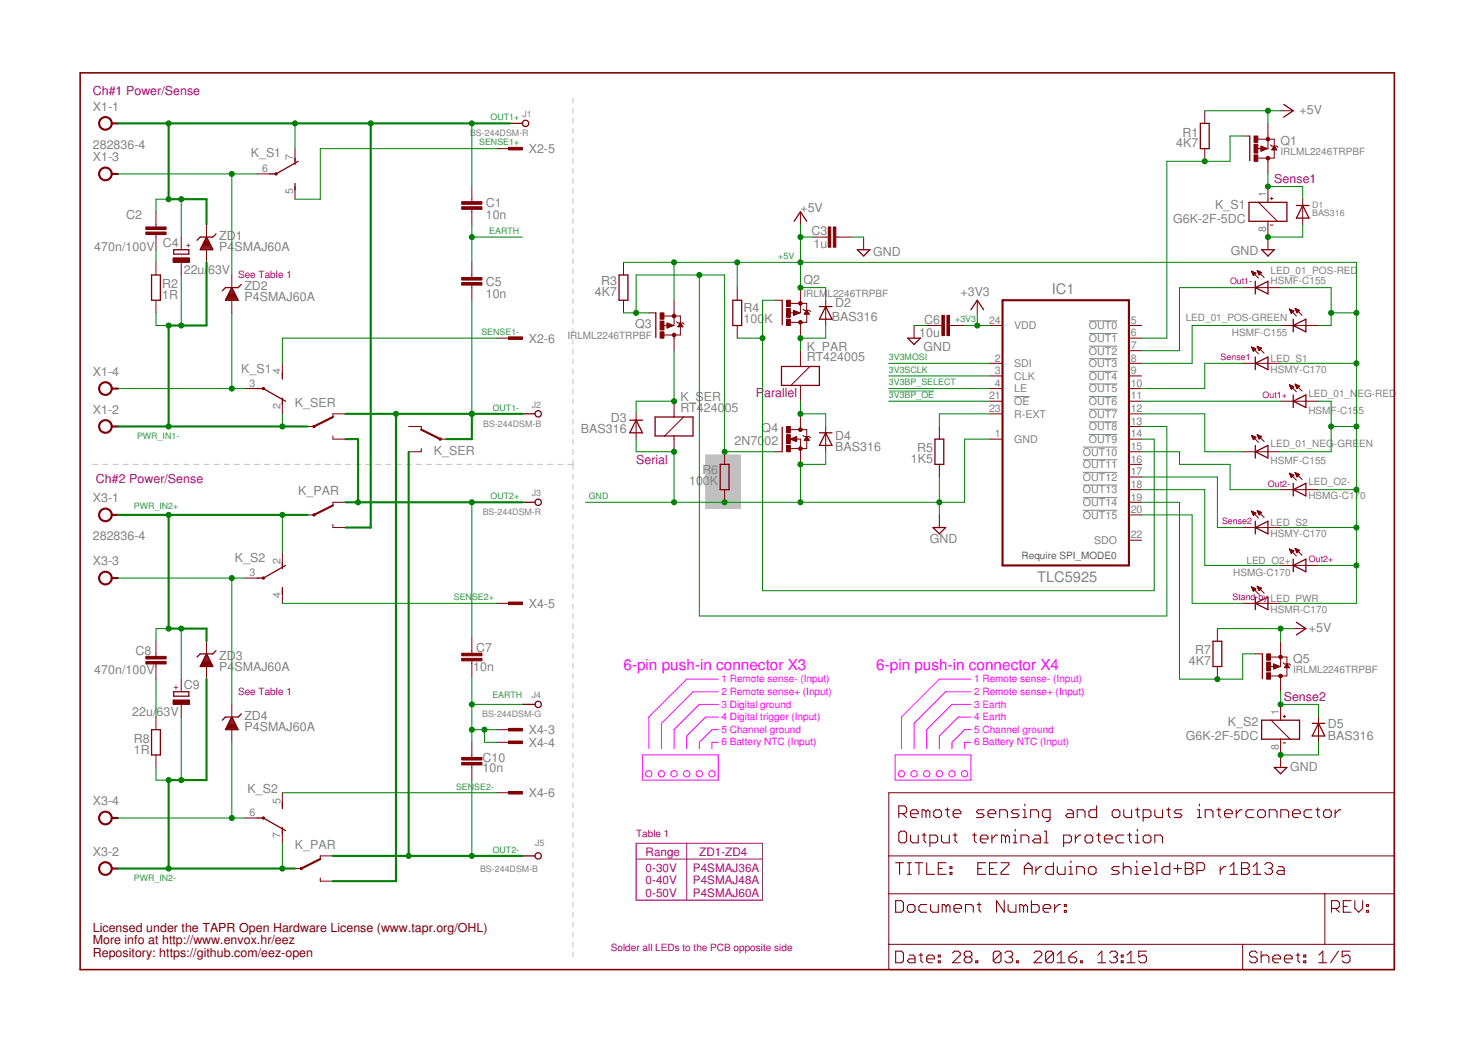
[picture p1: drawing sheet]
<svg xmlns="http://www.w3.org/2000/svg" width="297mm" height="210mm" viewBox="0 0 297 210" stroke-linecap="round" stroke-linejoin="round" font-family="sans-serif">
<path d="M141.8 91.5h7v10.8h-7z" fill="#c0c0c0" stroke="#c0c0c0" stroke-width=".2"/>
<g fill="none" stroke="#c0c0c0" stroke-width=".2">
<path d="M115.1 19.7v1M115.1 21.7v1.1M115.1 23.8v1M115.1 25.8v1M115.1 27.8v1M115.1 29.8v1M115.1 31.8v1.1M115.1 33.8v1.1M115.1 35.9v1M115.1 37.9v1M115.1 39.9v1M115.1 41.9v1"/>
<path d="M115.1 43.9v1.1M115.1 46v1M115.1 48v1M115.1 50v1M115.1 52v1M115.1 54v1M115.1 56v1.1M115.1 58.1v1M115.1 60.1v1M115.1 62.1v1M115.1 64.1v1M115.1 66.1v1"/>
<path d="M115.1 68.1v1.1M115.1 70.2v1M115.1 72.2v1M115.1 74.2v1M115.1 76.2v1M115.1 78.2v1M18.6 93.4h1.1M20.7 93.4h1M22.7 93.4h1M24.7 93.4h1.1M26.8 93.4h1M28.8 93.4h1"/>
<path d="M30.8 93.4h1.1M32.9 93.4h1M34.9 93.4h1M36.9 93.4h1.1M39 93.4h1M41 93.4h1M43 93.4h1M45.1 93.4h1M47.1 93.4h1M49.1 93.4h1M51.1 93.4h1.1M53.2 93.4h1"/>
<path d="M55.2 93.4h1M57.2 93.4h1.1M59.3 93.4h1M61.3 93.4h1M63.3 93.4h1.1M65.4 93.4h1M67.4 93.4h1M69.4 93.4h1.1M71.5 93.4h1M73.5 93.4h1M75.5 93.4h1.1M77.6 93.4h1"/>
<path d="M79.6 93.4h1M81.6 93.4h1.1M83.7 93.4h1M85.7 93.4h1M87.7 93.4h1.1M89.7 93.4h1.1M91.8 93.4h1M93.8 93.4h1M95.8 93.4h1.1M97.9 93.4h1M99.9 93.4h1M101.9 93.4h1.1"/>
<path d="M104 93.4h1M106 93.4h1M108 93.4h1.1M110 93.4h1.1M112.1 93.4h1M114.1 93.4h1M115.1 80.2v1.1M115.1 82.3v1M115.1 84.3v1M115.1 86.3v1M115.1 88.3v1M115.1 90.3v1.1"/>
<path d="M115.1 92.4v2M115.1 95.4v1M115.1 97.4v1M115.1 99.4v1M115.1 101.4v1M115.1 103.4v1M115.1 105.4v1M115.1 107.4v1M115.1 109.4v1M115.1 111.4v1M115.1 113.4v1M115.1 115.4v1"/>
<path d="M115.1 117.4v1M115.1 119.4v1M115.1 121.4v1M115.1 123.4v1M115.1 125.4v1M115.1 127.4v1M115.1 129.4v1M115.1 131.4v1M115.1 133.4v1M115.1 135.4v1M115.1 137.4v1M115.1 139.4v1"/>
<path d="M115.1 141.4v1M115.1 143.4v1M115.1 145.4v1M115.1 147.4v1M115.1 149.4v1M115.1 151.4v1M115.1 153.4v1M115.1 155.4v1M115.1 157.4v1M115.1 159.4v1M115.1 161.4v1M115.1 163.4v1"/>
<path d="M115.1 165.4v1M115.1 167.4v1M115.1 169.4v1M115.1 171.4v1M115.1 173.4v1M115.1 175.4v1M115.1 177.4v1M115.1 179.4v1M115.1 181.4v1M115.1 183.4v1M115.1 185.4v1M115.1 187.4v1"/>
<path d="M115.1 189.4v1M115.1 191.4v1"/>
</g>
<g fill="none" stroke="#808080" stroke-width=".2">
<path d="M203.8 79.7h3.1M218.8 79.7h5.8M218.8 64.5h5.8M218.8 67.1h5.8M218.8 69.6h5.8M218.8 72.1h5.8M218.8 74.7h5.8M218.8 77.2h5.8M217.7 89.9h6.9M217.7 92.4h6.9M217.7 95h6.9M217.7 97.5h6.9"/>
<path d="M218.8 82.3h5.8M218.8 84.8h5.8M218.8 87.4h5.8M217.7 100.1h6.9M217.7 102.6h6.9"/>
</g>
<g fill="none" stroke="#800000" stroke-width=".21">
<path d="M180 173.5h1.6M180.6 163.6h1.2l.4-.4v-.8l-.4-.4h-1.2v2.4M180.6 167.5l.4-.4h.8l.4 .4v1.6l-.4 .4h-.8l-.4-.4zM180.8 173.5v2.3M181.4 163.6l.8 .8M182.4 173.5h.7M182.4 175.8h.7M182.7 173.5v2.3M183 163.6h1.5v-.4l-.4-.4h-.7l-.4 .4v.8l.4 .4h.7M183 167.9v1.2l.4 .4h1.1v-1.6M183.9 173.5h1.6M184.7 173.5v2.3"/>
<path d="M185.3 167.9h.8M185.7 167.5v1.6l.4 .4M186.1 163.2l-.4-.4h-.4v1.6M186.1 163.2v1.2M186.1 163.2l.4-.4 .4 .4v1.2M186.2 173.5v2.3h1.6M186.9 169.5h1.1l.4-.4v-.8l-.4-.4h-1.1v2.3M188 162.8h.8l.4 .4v.8l-.4 .4h-.8l-.3-.4v-.8zM188.6 174.6h.8M189.2 167.9v1.2l.4 .4h1.2v-1.6M190 162.8h.8M190.1 173.5h-1.5v2.3h1.5"/>
<path d="M190.4 162.4v1.6l.4 .4M190.9 175.4h.4v.4h-.4zM190.9 174.2h.4v.4h-.4zM191.6 163.6h1.5v-.4l-.4-.4h-.8l-.3 .4v.8l.3 .4h.8M191.6 167.9h.7M191.9 167.5v1.6l.4 .4M195.5 167.9h.7M195.8 167.5v1.6l.4 .4M196.5 174.6h.8M197 168.7h1.6v-.4l-.4-.4h-.8l-.4 .4v.8l.4 .4h.8M197.8 162.8h-1.2l-.4 .4 .4 .4h.8l.4 .4-.4 .4h-1.2M198.1 173.5h-1.6v2.3h1.6"/>
<path d="M198.6 163.6h1.5v-.4l-.4-.4h-.7l-.4 .4v.8l.4 .4h.7M198.9 174.6h.7M199.3 167.9v1.6M200.4 173.5h-1.5v2.3h1.5M200.5 167.9h-.4l-.8 .8M200.9 164.4v-1.6h1.2l.4 .4v1.2M201.2 173.5h1.6v.3l-1.6 1.6v.4h1.6M202.1 168.3l-.4-.4h-.4v1.6M202.1 168.3v1.2M202.1 168.3l.4-.4 .4 .4v1.2M203.6 169.5h.8M203.6 167.9h.4v1.6"/>
<path d="M204 166.7v.4M204.8 162.8h-1.2l-.4 .4 .4 .4h.8l.4 .4-.4 .4h-1.2M205.2 169.5v-1.6h1.2l.4 .4v1.2M205.6 164.4h.8M205.6 162.8h.4v1.6M205.9 174.6h1.5M205.9 175.8v-1.6l.8-.7 .7 .7v1.6M206 161.6v.4M207.1 164.4v-1.6h1.2l.4 .4v1.2M207.9 167.9h.8l.4 .4v1.2h-1.2l-.4-.4 .4-.4h1.2M208.2 174.2v1.6M209.4 174.2h-.4l-.8 .8"/>
<path d="M209.9 167.1h.4v2.4M209.9 169.5h.8M211 164.4h-1.1l-.4-.4v-.8l.4-.4h1.1v2l-.3 .3h-.4M211.7 173.5v2.3h-1.2l-.3-.4v-.8l.3-.4h1.2M212.5 174.2v1.2l.4 .4h1.2v-1.6M213.8 169.5h1.1l.4-.4v-.8l-.4-.4h-1.1v2.3M214.5 162.8h.8l.4 .4v1.2h-1.2l-.3-.4 .3-.4h1.2M214.8 175.8h.8M214.8 174.2h.4v1.6M215.2 173.1v.4M216.1 167.9v1.6M216.4 175.8v-1.6h1.2l.4 .4v1.2"/>
<path d="M216.5 164.4v-1.6h1.2l.4 .4v1.2M217.3 167.9h-.4l-.8 .8M218.4 167.9h.8l.4 .4v.8l-.4 .4h-.8l-.3-.4v-.8zM219.1 174.2h.8l.4 .4v.8l-.4 .4h-.8l-.4-.4v-.8zM220.4 162v2.4h-1.2l-.4-.4v-.8l.4-.4h1.2M220.4 167.9h.8M220.8 167.5v1.6l.4 .4M222 168.7h1.5v-.4l-.4-.4h-.8l-.3 .4v.8l.3 .4h.8M223.5 163.2l.4-.4h.8l.4 .4v.8l-.4 .4h-.8l-.4-.4zM225 174.2h-1.2l-.4 .4 .4 .4h.8l.4 .4-.4 .4h-1.2M225.7 174.6l.4-.4h.8l.4 .4v1.2M225.7 173.5v2.3"/>
<path d="M225.8 162.8v1.2l.4 .4h1.2v-1.6M225.8 167.9h-1.1l-.4 .4v.8l.4 .4h1.1M226.6 167.9h.8M227 167.5v1.6l.4 .4M228.1 175.8h.8M228.1 174.2h.4v1.6M228.2 162.8h.8M228.2 167.9h.4v1.6M228.2 169.5h.8M228.5 173.1v.4M228.6 162.4v1.6l.4 .4M228.6 166.7v.4"/>
<path d="M229.6 175h1.6v-.4l-.4-.4h-.8l-.4 .4v.8l.4 .4h.8M229.7 164.4h1.2l.4-.4v-.8l-.4-.4h-1.2v2.3M229.7 168.3l.4-.4h.8l.4 .4v.8l-.4 .4h-.8l-.4-.4zM232 173.5h.4v2.3M232 175.8h.7M232.1 162.8v1.2l.4 .4h1.1v-1.6M232.1 169.5v-1.6h1.2l.3 .4v1.2M234.4 162.8h.8M234.8 162.4v1.6l.4 .4M235.1 173.5v2.3h-1.2l-.4-.4v-.8l.4-.4h1.2M235.9 174.6h1.5M236.7 173.8v1.6"/>
<path d="M237.5 162.8h-1.1l-.4 .4 .4 .4h.8l.3 .4-.3 .4h-1.2M238.2 173.5h1.2l.4 .3v.4l-.4 .4 .4 .4v.4l-.4 .4h-1.2zM238.2 174.6h1.2M240.6 175h1.1l.4-.4v-.8l-.4-.3h-1.1v2.3M240.7 164.4h.7M240.7 162.8h.3v1.6M241 161.6v.4M242.2 164.4v-1.6h1.2l.4 .4v1.2M244.6 162.8h.7M244.9 162.4v1.6l.4 .4M245.2 174.2v1.6M246.1 163.6h1.6v-.4l-.4-.4h-.8l-.4 .4v.8l.4 .4h.8"/>
<path d="M246.4 174.2h-.4l-.8 .8M247.2 175.8h1.5M247.2 174.2l.8-.7v2.3M248.5 162.8v1.6M249.5 173.5h1.2l.4 .3v.4l-.4 .4 .4 .4v.4l-.4 .4h-1.2zM249.5 174.6h1.2M249.6 162.8h-.4l-.7 .8M251.9 175.8h1.5M251.9 174.2l.7-.7v2.3M252 162.8h-1.2l-.4 .4v.8l.4 .4h1.2M253.1 162.8h.8l.4 .4v.8l-.4 .4h-.8l-.3-.4v-.8zM254.2 173.8l.4-.3h.8l.4 .3v.4l-.4 .4"/>
<path d="M255 174.6h.4M255.1 164.4v-1.6h1.1l.4 .4v1.2M255.4 174.6l.4 .4v.4l-.4 .4h-.8l-.4-.4M256.9 174.2h.8l.4 .4v1.2h-1.2l-.4-.4 .4-.4h1.2M257.4 164.4v-1.6h1.2l.4 .4v1.2M259.8 163.6h1.5v-.4l-.4-.4h-.8l-.3 .4v.8l.3 .4h.8M263.7 162.8h-1.2l-.4 .4v.8l.4 .4h1.2M264.4 162.8h.8M264.8 162.4v1.6l.4 .4M266.4 162.8h.8l.3 .4v.8l-.3 .4h-.8l-.4-.4v-.8zM268.3 162.8v1.6M269.5 162.8h-.4l-.8 .8"/>
<path d="M180 181.1h1.2l.4 .4v1.5l-.4 .4h-1.2zM180 191.2h1.2l.4 .4v1.6l-.4 .4h-1.2zM182.4 182.2l.3-.3h.8l.4 .3v.8l-.4 .4h-.8l-.3-.4zM182.7 192h.8l.4 .4v1.2h-1.2l-.3-.4 .3-.4h1.2M184.7 192h.8M185.1 191.6v1.6l.4 .4M186.2 192.8h1.6v-.4l-.4-.4h-.8l-.4 .4v.8l.4 .4h.8M186.2 181.9h-1.1l-.4 .3v.8l.4 .4h1.1M187 181.9v1.1l.4 .4h1.2v-1.5M188.6 193.2h.4v.4h-.4zM188.6 192h.4v.4h-.4zM190.1 182.2l-.3-.3h-.4v1.5"/>
<path d="M190.1 182.2l.4-.3 .4 .3v1.2M190.1 182.2v1.2M191.4 191.6l.4-.4h.8l.4 .4v.4l-1.6 1.6h1.6M191.7 182.6h1.6v-.4l-.4-.3h-.8l-.4 .3v.8l.4 .4h.8M194 183.4v-1.5h1.2l.4 .3v1.2M194.2 192.4l-.4 .4v.4l.4 .4h.7l.4-.4v-.4l-.4-.4M194.2 192.4l-.4-.4v-.4l.4-.4h.7l.4 .4v.4l-.4 .4M194.2 192.4h.7M196.1 193.2h.4v.4h-.4zM196.4 181.9h.7M196.8 181.5v1.5l.3 .4M201.2 191.6v1.6l-.4 .4h-.8l-.4-.4"/>
<path d="M201.2 191.6l-.4-.4h-.8l-.4 .4v1.6M201.2 191.6l-1.6 1.6M201.8 181.1v2.3l-1.5-2.3v2.3M202 191.6l.4-.4h.7l.4 .4v.4l-.4 .4M202.6 181.9v1.1l.4 .4h1.2v-1.5M202.7 192.4h.4M203.1 192.4l.4 .4v.4l-.4 .4h-.7l-.4-.4M204.3 193.2h.4v.4h-.4zM205.7 182.2l-.4-.3h-.3v1.5M205.7 182.2v1.2M205.7 182.2l.4-.3 .4 .3v1.2M207.3 181.1v2.3h1.1l.5-.4v-.8l-.5-.3h-1.1"/>
<path d="M207.8 191.6l.4-.4h.8l.4 .4v.4l-1.6 1.6h1.6M209.6 182.6h1.6v-.4l-.4-.3h-.8l-.4 .3v.8l.4 .4h.8M211.7 191.6v1.6l-.4 .4h-.8l-.4-.4M211.7 191.6l-.4-.4h-.8l-.4 .4v1.6M211.7 191.6l-1.6 1.6M212 181.9v1.5M212.5 193.6h1.5M212.5 192l.8-.8v2.4M213.1 181.9h-.4l-.7 .7M213.9 183h.4v.4h-.4zM213.9 181.9h.4v.3h-.4zM214.8 192.4h1.2l.4 .4v.4l-.4 .4h-.8l-.4-.4z"/>
<path d="M216.4 191.2l-.8 .4-.8 .8M217.1 193.2h.5v.4h-.5zM220.7 193.6h1.5M220.7 192l.7-.8v2.4M223 191.6l.4-.4h.8l.4 .4v.4l-.4 .4M223.8 192.4h.4M224.2 192.4l.4 .4v.4l-.4 .4h-.8l-.4-.4M225.3 193.2h.4v.4h-.4zM225.3 192h.4v.4h-.4zM226.5 193.6h1.6M226.5 192l.8-.8v2.4M230.4 191.2h-1.5v1.2l.7-.4h.4l.4 .4v.8l-.4 .4h-.8l-.3-.4"/>
<path d="M252.7 191.6l-.4-.4h-.8l-.4 .4v.4l.4 .4h.8l.4 .4v.4l-.4 .4h-.8l-.4-.4M253.4 192.4l.4-.4h.8l.4 .4v1.2M253.4 191.2v2.4M255.8 192.8h1.5v-.4l-.3-.4h-.8l-.4 .4v.8l.4 .4h.8M258.1 192.8h1.6v-.4l-.4-.4h-.8l-.4 .4v.8l.4 .4h.8M260.5 192h.7M260.9 191.6v1.6l.3 .4M262 193.2h.4v.4h-.4zM262 192h.4v.4h-.4zM265.1 193.6h1.5M265.1 192l.8-.8v2.4M267.6 182.6h1.2l.4-.4v-.7l-.4-.4h-1.2v2.3"/>
<path d="M268.4 182.6l.8 .8M269 191.2l-1.6 2.4M270 182.2h.7M271.3 191.2h-1.6v1.2l.8-.4h.4l.4 .4v.8l-.4 .4h-.7l-.5-.4M271.5 181.1h-1.5v2.3h1.5M272.3 181.1v1.5l.8 .8 .8-.8v-1.5M274.6 183h.4v.4h-.4zM274.6 181.9h.4v.3h-.4z"/>
</g>
<g fill="none" stroke="#800000" stroke-width=".25">
<path d="M59.3 31.8v1.3M59.3 36.9v1.2M59.9 32.4l-4.4 2.6h-1.3M102.4 24.8h2.6M241.2 24.8h1.8v5.1h-1.8zM251.2 27.3v5M258 21l1.9 1.3-1.9 1.2M30.5 55.3h1.7v5.1h-1.7zM34.9 50.2h3.1v.9h-3.1zM40.3 50.1h2.4M40.4 49.8h2.2M40.5 49.6h2"/>
<path d="M40.6 49.4h1.8M40.7 49.2h1.6M40.9 49h1.3M41 48.7h1M41.1 48.5h.8M41.2 48.3h.6M41.3 48.1h.4M41.4 47.9h.2M41.5 47.7l1.3 2.5h-2.6zM43.4 47l-.6 .7h-2.6l-.6 .6M45.6 59.9h2M45.7 59.6h1.8"/>
<path d="M45.8 59.4h1.6M45.9 59.2h1.4M46 59h1.2M46.1 58.7h1M46.2 58.5h.7M46.3 58.3h.5M46.5 58.1h.2M46.6 57.8l1.3 2.6h-2.6zM48.5 57.2l-.6 .6h-2.6l-.6 .7M124.4 55.3h1.8v5.1h-1.8zM159.6 44.5l1.3-1.9 1.2 1.9M172.3 50.2h2.5l-1.2 1.3z"/>
<path d="M251 40.7h7.6v3.8h-7.6zM252.3 56.6v2.5M252.3 57.8l2.5-1.2v2.5zM253.6 50.2h2.5l-1.3 1.3zM260.5 41.3h2.6M261.8 41.3l1.3 2.6h-2.6zM45.3 60.3h2.5M45.4 60.1h2.3M51.7 78.1h1.2l4.5 2.6M56.7 75v1.2M131.8 62.9v5M147.3 60.4h1.8v5h-1.8z"/>
<path d="M157.1 73.7h7.6v3.8h-7.6zM157.2 60.4v4.9M164.7 61.6h2.5M165.9 61.6l1.3 2.6h-2.5zM182.4 68h2.6l-1.3 1.3zM195.1 62.3l1.3-1.9 1.3 1.9M252.3 73l2.5-1.2v2.5zM252.3 71.8v2.5M259.9 64.2v2.5M259.9 79.4v2.5M259.9 65.4l2.5-1.2v2.5zM56.7 80v1.3"/>
<path d="M105 83.2h2.5M126.6 84.5h2.5M127.8 84.5l1.3 2.5h-2.5zM131.7 83.8h7.6v3.9h-7.6zM144.7 93.4h1.8v5h-1.8zM157.2 85.9v4.9M164.7 87h2.5M165.9 87l1.3 2.6h-2.5zM187.9 88.3h1.8v5.1h-1.8zM252.3 89.6v2.5M252.3 90.8l2.5-1.2v2.5zM259.9 97.2v2.5"/>
<path d="M259.9 80.7l2.5-1.3v2.5zM259.9 98.4l2.5-1.2v2.5zM56.7 113.1v1.2M56.7 118.1v1.3M57.4 113.7l-4.5 2.5h-1.2M105 101h2.5M187.5 106.1h2.6l-1.3 1.2zM252.3 104.8v2.5M252.3 106.1l2.5-1.3v2.5zM259.9 113.7l2.5-1.3v2.6zM259.9 112.4v2.6M34.9 139.1h3.1v.9h-3.1z"/>
<path d="M40.3 133.8h2.4M40.4 133.6h2.2M40.5 133.4h2M40.6 133.2h1.8M40.7 132.9h1.5M40.9 132.7h1.2M41 132.5h1M41.1 132.3h.8M41.2 132.1h.6M41.3 131.8h.4M41.4 131.6h.2M41.5 131.5l1.3 2.5h-2.6z"/>
<path d="M43.4 130.8l-.6 .7h-2.6l-.6 .6M243.8 128.9h1.8v5.1h-1.8zM252.3 120v2.6M252.3 121.3l2.5-1.3v2.6zM253.7 131.5v4.9M260.5 125.1l1.9 1.3-1.9 1.3M30.5 146.7h1.7v5.1h-1.7zM45.4 146.5h2.4M45.5 146.3h2.1M45.6 146.1h1.9M45.7 145.8h1.7M45.8 145.6h1.5"/>
<path d="M46 145.4h1.2M46.1 145.2h1M46.2 144.9h.8M46.3 144.7h.6M46.4 144.5h.4M46.5 144.3h.2M46.6 144.2l1.3 2.5h-2.6zM48.5 143.5l-.6 .7h-2.6l-.6 .6M105 141.6h2.5M253.6 144.8h7.6v3.8h-7.6zM256.1 154.3h2.5l-1.2 1.3zM263.7 145.4h2.6"/>
<path d="M265 145.4l1.3 2.6h-2.6zM51.7 164.5h1.2l4.5 2.5M56.7 161.3v1.3M56.7 166.4v1.2M105 172.1h2.5"/>
<circle cx="105.6" cy="24.8" r=".64"/>
<circle cx="108.2" cy="83.2" r=".64"/>
<circle cx="108.2" cy="101" r=".64"/>
<circle cx="108.2" cy="141.6" r=".64"/>
<circle cx="108.2" cy="172.1" r=".64"/>
</g>
<g fill="none" stroke="#800000" stroke-width=".2">
<path d="M51.7 35h2.5M59.3 29.9v2.5M59.3 37.5v2.5M94.8 37.5v3.1M99.9 29.9h2.5M242.1 22.3v2.5M242.1 29.9v2.5M249.7 27.3h1.5M252.8 28h3.3v3.8h-3.3M253.4 29.4l1.3 .5-1.3 .5zM253.4 30.3h.2M253.4 30.2h.5"/>
<path d="M253.4 30.1h.9M253.4 30h1.2M253.4 29.8h1.2M253.4 29.7h.8M253.4 29.6h.5M253.4 29.5h.2M254.8 24.8v5.1h-2.1M254.8 31.8v3.2M254.8 37.5v3.2M255.3 39.9h.5M255.3 29.1l.3 .3h1l.3 .2M255.6 39.7v.5"/>
<path d="M255.6 30.1h.9M255.7 30h.8M255.8 29.8h.6M255.9 29.7h.4M255.9 29.6h.3M256 29.5h.1M256.1 29.4l.5 .7h-1zM257.4 22.3h2.5M31.3 42.6v3M31.3 47.2v3M31.3 52.7v2.6M36.4 47.7v2.5"/>
<path d="M36.4 52.7v2.6M41.5 45.1v2.6M41.5 50.2v2.5M46.6 55.3v2.5M94.8 42.1v3M94.8 52.7v3.1M94.8 57.3v3.1M125.3 52.7v2.6M148.2 57.8v2.6M160.9 42.6v2.5M160.9 57.8v5.1h-2.2M163.4 47.7h3.1"/>
<path d="M168 47.7h3M173.6 47.7v2.5M249.7 57.8h7.7M251.5 54.5l1.4 1.4M251.5 54.5h.1M251.5 54.5l.9 .4-.5 .5zM251.6 54.7h.3M251.6 54.8h.6M251.7 54.9h.7M251.7 55h.6M251.8 55.2h.4M251.8 55.3h.2"/>
<path d="M251.9 55.4h.1M252.7 54.4l1.4 1.4M252.7 54.4l.9 .4-.6 .5M252.7 54.4l.3 .9M252.7 54.4h.1M252.7 54.5h.3M252.8 54.7h.5M252.8 54.8h.7M252.9 54.9h.5M252.9 40.7l3.8 3.8M252.9 55h.4M253 55.2h.2"/>
<path d="M253 55.3h.1M254.8 44.5v5.7M255.3 45.3h.5M261.8 40v5.1M31.3 60.4v2.5M46.6 60.4v2.5M49.1 78.1h2.6M56.7 73v2.6M99.9 68h2.5M125.3 60.4v2.5M130.4 62.9h1.4M133.5 63.5h3.2v3.9h-3.3"/>
<path d="M134.1 64.9l1.2 .5-1.2 .6zM134.1 65.9h.1M134.1 65.8h.4M134.1 65.6h.7M134.1 65.5h1M134.1 65.4h1.2M134.1 65.3h.9M134.1 65.2h.6M134.1 65h.2M135.5 60.4v5h-2.2M135.5 67.4v3.1M136 64.7l.2 .2h1l.3 .3"/>
<path d="M136.2 65.6h1M136.3 65.5h.8M136.4 65.4h.7M136.5 65.3h.5M136.6 65.2h.3M136.7 65h.1M136.7 64.9l.5 .8h-1zM148.2 65.4v2.6M155.8 60.4h1.4M158.9 61h3.2v3.8h-3.3M159.5 62.4l1.2 .5-1.2 .5zM159.5 63.4h.1"/>
<path d="M159.5 63.2h.4M159.5 63.1h.7M159.5 63h1M159.5 62.9h1.2M159.5 62.8h.9M159.5 62.6h.6M159.5 62.5h.3M159.5 62.4h.1M160.9 64.8v3.2M160.9 70.5v3.2M160.9 77.5v3.2M161.4 62.1l.2 .3h1l.3 .3"/>
<path d="M161.6 63.1h1M161.7 63h.8M161.8 62.9h.7M161.9 62.8h.5M162 62.6h.3M162.1 62.5h.1M162.1 62.4l.5 .8h-1zM162.8 73.7l-3.8 3.8M165.9 60.4v5M183.7 65.4v2.6M186.2 65.4h3.1M190.8 65.4h3.1"/>
<path d="M196.4 60.4v2.5M198.9 78.1h2.6M198.9 65.4h2.6M198.9 73h2.6M198.9 75.6h2.6M226.9 78.1h2.5M226.9 65.4h2.5M226.9 73h2.5M226.9 75.6h2.5M226.9 68h2.5M226.9 70.5h2.5M249.7 73h7.7"/>
<path d="M251.5 69.8l1.4 1.3M251.5 69.8l.9 .3-.5 .5zM251.6 69.9h.2M251.6 70h.5M251.7 70.1h.6M251.7 70.2h.6M251.8 70.4h.4M251.8 70.5h.3M251.9 70.6h.1M252.7 69.6l1.4 1.4M252.7 69.6l.9 .4-.6 .5zM252.7 69.6h.1"/>
<path d="M252.7 69.7h.2M252.8 69.9h.4M252.8 70h.7M252.9 70.1h.5M252.9 70.2h.4M253 70.4h.2M253 70.5h.1M257.4 65.4h7.6M259.1 62.1l.4 .9 .5-.5M259.1 62.1l1.4 1.4M259.1 62.1h.1M259.1 62.1l.9 .4"/>
<path d="M259.1 77.4l1.4 1.4M259.1 77.4l.9 .3-.5 .6zM259.2 62.3h.2M259.2 77.5h.2M259.2 77.6h.5M259.2 62.4h.5M259.3 62.5h.7M259.3 77.7h.6M259.3 77.8h.6M259.4 62.6h.5M259.4 78h.4M259.4 62.8h.4"/>
<path d="M259.4 78.1h.3M259.5 62.9h.2M259.5 78.2h.1M259.5 63h.1M260.3 62l.4 .9 .5-.5M260.3 62l1.4 1.4M260.3 62l.9 .4M260.3 62h.1M260.3 77.2l1.4 1.4M260.3 77.2l.9 .4-.5 .5zM260.3 77.3h.2M260.3 62.1h.3"/>
<path d="M260.4 77.5h.4M260.4 62.3h.5M260.4 62.4h.8M260.4 77.6h.7M260.5 77.7h.6M260.5 62.5h.5M260.5 62.6h.4M260.5 77.8h.5M260.6 78h.2M260.6 62.8h.2M260.6 78.1h.1M260.6 62.9h.1"/>
<path d="M56.7 80.7v2.5M61.8 85.7h1.3M66.9 87.7v.6h2.5M69.4 83.2h-2.5v.6M82.1 85.7h2.6v.7M84.7 90.2v.6h-2.6M88.5 88.3h1.2M127.8 83.2v5.1M135.5 80.7v3.1M135.5 87.7v3.1M137.4 83.8l-3.8 3.9M145.6 90.8v2.6"/>
<path d="M145.6 98.4v2.6M155.8 90.8h1.4M158.8 88.3l1.3-.5v1zM158.9 86.4h3.2v3.8h-3.3M158.9 88.3h1.2M159 88.2h1.1M159.2 88.4h.9M159.4 88.1h.7M159.5 88.6h.6M159.7 88h.4M159.8 88.7h.3M160 87.8h.1"/>
<path d="M160 88.3h.9v5.1M160.9 83.2v3.2M161.4 87.5l.2 .3h1l.3 .2M161.7 88.4h.9M161.8 88.3h.7M161.8 88.2h.6M161.9 88.1h.4M162 88h.2M162.1 87.8h.1M162.1 87.8l.5 .7h-1zM165.9 85.7v5.1M188.8 85.7v2.6"/>
<path d="M188.8 93.4v2.5M198.9 88.3h2.6M198.9 80.7h2.6M198.9 83.2h2.6M226.9 90.8h2.5M226.9 88.3h2.5M226.9 80.7h2.5M226.9 83.2h2.5M226.9 85.7h2.5M226.9 93.4h2.5M226.9 95.9h2.5M226.9 98.4h2.5"/>
<path d="M249.7 90.8h7.7M251.5 87.5l1.4 1.4M251.5 87.5l.9 .4-.5 .5zM251.5 87.6h.2M251.6 87.7h.4M251.7 87.8h.5M251.7 88h.6M251.8 88.1h.4M251.8 88.2h.3M251.9 88.3h.1M252.7 87.4l1.4 1.4M252.7 87.4l.9 .4-.6 .5z"/>
<path d="M252.7 87.5h.1M252.8 87.6h.3M252.8 87.7h.6M252.9 87.8h.6M252.9 88h.5M253 88.1h.3M253 88.2h.1M257.4 80.7h7.6M257.4 98.4h7.6M259.1 95.1l.9 .4-.5 .5zM259.1 95.1l1.4 1.4M259.2 95.2h.1"/>
<path d="M259.2 95.3h.3M259.3 95.4h.5M259.3 95.6h.7M259.4 95.7h.5M259.4 95.8h.4M259.5 95.9h.1M260.3 95l.9 .4-.5 .5zM260.3 95l1.4 1.4M260.3 95.1h.1M260.3 95.2h.4M260.4 95.3h.6M260.5 95.4h.6"/>
<path d="M260.5 95.6h.5M260.6 95.7h.3M260.6 95.8h.2M49.1 116.2h2.6M56.7 111.1v2.6M56.7 118.8v2.5M61.8 103.5h1.3M66.9 105.4v.7h2.5M69.4 101h-2.5v.6M188.8 103.5v2.6M226.9 101h2.5M226.9 103.5h2.5"/>
<path d="M226.9 108.6h2.5M249.7 106.1h7.7M251.5 102.8l1.4 1.4M251.5 102.8h.1M251.5 102.8l.9 .3-.5 .6M251.5 102.8l.4 .9M251.5 118l.9 .4-.5 .5zM251.5 118l1.4 1.4M251.6 118.1h.2M251.6 102.9h.3M251.6 103h.6M251.6 118.2h.5"/>
<path d="M251.7 118.4h.6M251.7 103.2h.7M251.7 118.5h.6M251.7 103.3h.6M251.8 118.6h.4M251.8 103.4h.4M251.8 118.7h.3M251.8 103.5h.2M251.9 118.8h.1M251.9 103.6h.1M252.7 102.6l1.4 1.4M252.7 102.6l.9 .4-.6 .5"/>
<path d="M252.7 102.6l.3 .9M252.7 117.9l.9 .4-.6 .5zM252.7 117.9l1.4 1.4M252.7 102.7h.1M252.7 118h.2M252.7 102.8h.3M252.8 102.9h.5M252.8 118.1h.4M252.8 118.2h.7M252.8 103h.7M252.9 103.2h.5M252.9 118.4h.5"/>
<path d="M252.9 118.5h.4M252.9 103.3h.4M253 118.6h.2M253 103.4h.2M253 118.7h.1M253 103.5h.1M257.4 113.7h7.6M259.1 110.4l1.4 1.4M259.1 110.4h.1M259.1 110.4l.9 .4M259.1 110.4l.4 .9 .5-.5M259.2 110.5h.2"/>
<path d="M259.2 110.6h.5M259.3 110.8h.7M259.4 110.9h.5M259.4 111h.4M259.5 111.1h.2M259.5 111.2h.1M260.3 110.3l1.4 1.4M260.3 110.3l.9 .3M260.3 110.3l.4 .8M260.3 110.3h.1M260.3 110.4h.3M260.4 110.5h.5"/>
<path d="M260.4 110.6h.8M260.5 110.8h.5M260.5 110.9h.4M260.6 111h.2M260.6 111.1h.1M261.2 110.6l-.5 .5M31.3 128.9v3.1M31.3 133.5v3M36.4 136.5v2.6M41.5 128.9v2.6M41.5 134v2.5M94.8 128.3v3"/>
<path d="M94.8 132.9v3M99.9 121.3h2.5M244.7 126.4v2.5M244.7 134v2.5M249.7 121.3h7.7M252.3 131.5h1.4M255.4 132.1h3.2v3.8h-3.3M256 133.5l1.2 .5-1.2 .5zM256 134.4h.2M256 134.3h.5M256 134.2h.8M256 134h1.2"/>
<path d="M256 133.9h1M256 133.8h.7M256 133.7h.4M256 133.6h.1M257.4 128.9v5.1h-2.2M257.4 135.9v3.2M257.9 133.2l.2 .3h1l.3 .3M258.2 134.2h.9M258.3 134h.7M258.3 133.9h.6M258.4 133.8h.4M258.5 133.7h.2"/>
<path d="M258.6 133.6h.1M258.6 133.5l.5 .8h-1zM259.9 126.4h2.5M31.3 144.2v2.5M31.3 151.8v2.5M36.4 141.6v2.6M46.6 141.6v2.6M46.6 146.7v2.5M56.7 159.4v2.5M94.8 149.2v3.1M94.8 153.8v3M99.9 159.4h2.5"/>
<path d="M99.9 146.7h2.5M99.9 149.2h2.5M178.6 159.4h101.6v35.5h-101.6zM255.5 144.8l3.8 3.8M257.4 141.6v3.2M257.4 148.6v5.7M257.9 144h.5M257.9 149.4h.5M258.1 143.8v.5M265 144.2v5M49.1 164.5h2.6M56.7 167v2.5"/>
<path d="M59.3 174.6h1.3M64.4 176.5v.7h2.5M66.9 172.1h-2.5v.6M178.6 179.7h101.6M178.6 172.1h101.6M266.3 179.7v10.2M178.6 189.9h101.6M249.7 189.9v5"/>
</g>
<g fill="#800000" stroke="#800000" stroke-width=".2">
<path d="M158.1 89.6h.7v1.2h-.7z"/>
<path d="M158.1 85.7h.7v1.3h-.7z"/>
<path d="M158.1 87.4h.7v1.8h-.7z"/>
<path d="M92.8 41.6h4.1v.5h-4.1z"/>
<path d="M92.8 40.6h4.1v.5h-4.1z"/>
<path d="M92.8 56.8h4.1v.5h-4.1z"/>
<path d="M92.8 55.8h4.1v.5h-4.1z"/>
<path d="M92.8 132.4h4.1v.5h-4.1z"/>
<path d="M92.8 131.3h4.1v.5h-4.1z"/>
<path d="M92.8 153.3h4.1v.5h-4.1z"/>
<path d="M92.8 152.3h4.1v.5h-4.1z"/>
<path d="M189.3 63.4h.5v4.1h-.5z"/>
<path d="M190.3 63.4h.5v4.1h-.5z"/>
<path d="M132.7 66.7h.7v1.3h-.7z"/>
<path d="M132.7 62.9h.7v1.3h-.7z"/>
<path d="M132.7 64.6h.7v1.7h-.7z"/>
<path d="M158.1 64.2h.7v1.2h-.7z"/>
<path d="M158.1 60.4h.7v1.2h-.7z"/>
<path d="M158.1 62h.7v1.8h-.7z"/>
<path d="M252 31.2h.8v1.2h-.8z"/>
<path d="M252 27.3h.8v1.3h-.8z"/>
<path d="M252 29h.8v1.8h-.8z"/>
<path d="M254.6 135.3h.7v1.2h-.7z"/>
<path d="M254.6 131.5h.7v1.2h-.7z"/>
<path d="M254.6 133.1h.7v1.8h-.7z"/>
<path d="M34.8 140.7h3.3v.9h-3.3z"/>
<path d="M29.3 46.7h4.1v.5h-4.1z"/>
<path d="M29.3 45.6h4.1v.5h-4.1z"/>
<path d="M29.3 133h4.1v.5h-4.1z"/>
<path d="M29.3 132h4.1v.5h-4.1z"/>
<path d="M34.8 51.9h3.3v.8h-3.3z"/>
<path d="M167.5 45.6h.5v4.1h-.5z"/>
<path d="M166.5 45.6h.5v4.1h-.5z"/>
<path d="M102.2 146.5h2.8v.5h-2.8z"/>
<path d="M102.2 149h2.8v.5h-2.8z"/>
<path d="M102.2 121.1h2.8v.5h-2.8z"/>
<path d="M102.2 159.1h2.8v.5h-2.8z"/>
<path d="M102.2 29.6h2.8v.5h-2.8z"/>
<path d="M102.2 67.7h2.8v.5h-2.8z"/>
</g>
<g fill="#800000" stroke="#800000" stroke-width=".2">
<circle cx="160.9" cy="86.4" r=".36"/>
<circle cx="160.9" cy="90.2" r=".36"/>
<circle cx="135.5" cy="63.5" r=".36"/>
<circle cx="135.5" cy="67.4" r=".36"/>
<circle cx="160.9" cy="61" r=".36"/>
<circle cx="160.9" cy="64.8" r=".36"/>
<circle cx="254.8" cy="28" r=".36"/>
<circle cx="254.8" cy="31.8" r=".36"/>
<circle cx="257.4" cy="132.1" r=".36"/>
<circle cx="257.4" cy="135.9" r=".36"/>
</g>
<g fill="none" stroke="#800000" stroke-width=".42">
<path d="M22.5 24.8h1.2M22.5 35h1.2M22.5 78.1h1.2M201.5 60.4h25.4v53.3h-25.4zM22.5 85.7h1.2M66.9 83.8l-3.8 1.9M84.7 86.4l3.8 1.9M22.5 103.5h1.2M22.5 116.2h1.2M66.9 101.6l-3.8 1.9M22.5 174.6h1.2M22.5 164.5h1.2"/>
<path d="M64.4 172.7l-3.8 1.9"/>
<circle cx="21.2" cy="24.8" r="1.27"/>
<circle cx="21.2" cy="35" r="1.27"/>
<circle cx="55.5" cy="35" r=".13"/>
<circle cx="21.2" cy="78.1" r="1.27"/>
<circle cx="52.9" cy="78.1" r=".13"/>
<circle cx="21.2" cy="85.7" r="1.27"/>
<circle cx="63.1" cy="85.7" r=".13"/>
<circle cx="88.5" cy="88.3" r=".13"/>
<circle cx="21.2" cy="116.2" r="1.27"/>
<circle cx="21.2" cy="103.5" r="1.27"/>
<circle cx="52.9" cy="116.2" r=".13"/>
<circle cx="63.1" cy="103.5" r=".13"/>
<circle cx="21.2" cy="164.5" r="1.27"/>
<circle cx="21.2" cy="174.6" r="1.27"/>
<circle cx="52.9" cy="164.5" r=".13"/>
<circle cx="60.6" cy="174.6" r=".13"/>
</g>
<path d="M16.1 14.6h264.1v180.3h-264.1z" fill="none" stroke="#800000" stroke-width=".32"/>
<g fill="none" stroke="#008000" stroke-width=".2">
<path d="M23.7 35h28M46.6 35v20.3M59.3 24.8v5.1M94.8 24.8v12.7M99.9 29.9h-35.5v10.1h-5.1M242.1 22.3h15.3M249.7 27.3h-2.5v5.1h-12.7v35.6h-5.1M254.8 35v2.5h7v2.5M254.8 22.3v2.5M31.3 50.2v2.5M33.9 40h-2.6v2.6M36.4 40v7.7"/>
<path d="M36.4 55.3v10.1M94.8 45.1v7.6M94.8 47.7h10.2M125.3 52.7h147.3v68.6h-15.2M135.5 52.7v7.7M140.5 55.3v68.5h94v-38.1h-5.1M148.2 52.7v5.1M160.9 45.1v12.7h5v2.6M160.9 47.7h2.5M171 47.7h2.6M249.7 57.8h-12.7v12.7h-7.6M257.4 57.8h10.1v7.6h-2.5"/>
<path d="M261.8 45.1v2.6h-7M23.7 78.1h25.4M31.3 62.9v2.5h2.6M46.6 62.9v15.2M94.8 60.4v22.8M99.9 68h-43.2v5M125.3 62.9h5.1M127.8 62.9v-7.6h17.8v35.5h10.2M135.5 70.5v10.2h-7.7v2.5M148.2 68h5M155.8 60.4h-2.6v58.4h78.8v-30.5h-2.6M165.9 65.4v2.6h-5v2.5"/>
<path d="M178.6 73h20.3M178.6 78.1h20.3M178.6 75.6h20.3M183.7 65.4h2.5M193.9 65.4h5M196.4 62.9v2.5M249.7 73h-7.6v5.1h-12.7M257.4 65.4h-17.8v7.6h-10.2M257.4 73h15.2M267.5 62.9h5.1M56.7 83.2v2.5M127.8 88.3v2.5h7.7v10.2"/>
<path d="M160.9 80.7v2.5h5v2.5M165.9 90.8v2.6h-5v7.6M178.6 80.7h20.3M188.8 95.9v7.6M198.9 83.2h-10.1v2.5M198.9 88.3h-5v12.7h-76.2M229.4 90.8h7.6v2.6h10.2v5h10.2M229.4 83.2h12.7v7.6h7.6M229.4 98.4h12.7v15.3h15.3M229.4 80.7h28M229.4 95.9h15.3v10.2h5M265 80.7h2.5v10.1h-10.1"/>
<path d="M265 98.4h7.6M267.5 85.7h5.1M23.7 116.2h25.4M46.6 116.2v25.4M56.7 103.5v7.6M94.8 101v27.3M229.4 103.5h10.2v17.8h10.1M229.4 101h7.6v35.5h12.7v-5h2.6M257.4 106.1h15.2M265 113.7h7.6M31.3 136.5v7.7M33.9 126.4h-2.6v2.5"/>
<path d="M36.4 126.4v10.1M56.7 121.3h43.2M94.8 135.9v13.3M244.7 126.4h15.2M257.4 139.1v2.5h7.6v2.6M257.4 126.4v2.5M31.3 154.3v2.5h2.6M36.4 144.2v12.6M46.6 149.2v15.3M56.7 159.4h43.2M94.8 156.8v15.3M94.8 141.6h10.2"/>
<path d="M94.8 146.7h5.1M97.4 146.7v2.5h2.5M265 149.2v2.6h-7.6M23.7 164.5h25.4M56.7 169.5v5.1"/>
</g>
<g fill="#008000" stroke="#008000" stroke-width=".2">
<circle cx="242.1" cy="32.4" r=".51"/>
<circle cx="160.9" cy="83.2" r=".51"/>
<circle cx="94.8" cy="24.8" r=".51"/>
<circle cx="74.5" cy="24.8" r=".51"/>
<circle cx="59.3" cy="24.8" r=".51"/>
<circle cx="33.9" cy="40" r=".51"/>
<circle cx="33.9" cy="24.8" r=".51"/>
<circle cx="36.4" cy="40" r=".51"/>
<circle cx="94.8" cy="83.2" r=".51"/>
<circle cx="79.6" cy="83.2" r=".51"/>
<circle cx="94.8" cy="141.6" r=".51"/>
<circle cx="94.8" cy="146.7" r=".51"/>
<circle cx="97.4" cy="146.7" r=".51"/>
<circle cx="94.8" cy="47.7" r=".51"/>
<circle cx="72" cy="101" r=".51"/>
<circle cx="94.8" cy="101" r=".51"/>
<circle cx="82.1" cy="172.1" r=".51"/>
<circle cx="94.8" cy="172.1" r=".51"/>
<circle cx="145.6" cy="90.8" r=".51"/>
<circle cx="127.8" cy="62.9" r=".51"/>
<circle cx="140.5" cy="55.3" r=".51"/>
<circle cx="244.7" cy="136.5" r=".51"/>
<circle cx="135.5" cy="80.7" r=".51"/>
<circle cx="160.9" cy="68" r=".51"/>
<circle cx="135.5" cy="90.8" r=".51"/>
<circle cx="135.5" cy="101" r=".51"/>
<circle cx="145.6" cy="101" r=".51"/>
<circle cx="160.9" cy="93.4" r=".51"/>
<circle cx="160.9" cy="101" r=".51"/>
<circle cx="188.8" cy="101" r=".51"/>
<circle cx="254.8" cy="47.7" r=".51"/>
<circle cx="257.4" cy="151.8" r=".51"/>
<circle cx="160.9" cy="57.8" r=".51"/>
<circle cx="160.9" cy="52.7" r=".51"/>
<circle cx="272.6" cy="98.4" r=".51"/>
<circle cx="272.6" cy="73" r=".51"/>
<circle cx="272.6" cy="106.1" r=".51"/>
<circle cx="272.6" cy="85.7" r=".51"/>
<circle cx="148.2" cy="52.7" r=".51"/>
<circle cx="135.5" cy="52.7" r=".51"/>
<circle cx="272.6" cy="62.9" r=".51"/>
<circle cx="272.6" cy="113.7" r=".51"/>
<circle cx="160.9" cy="47.7" r=".51"/>
<circle cx="267.5" cy="62.9" r=".51"/>
<circle cx="267.5" cy="85.7" r=".51"/>
<circle cx="254.8" cy="22.3" r=".51"/>
<circle cx="257.4" cy="126.4" r=".51"/>
<circle cx="254.8" cy="37.5" r=".51"/>
<circle cx="257.4" cy="141.6" r=".51"/>
<circle cx="196.4" cy="65.4" r=".51"/>
<circle cx="56.7" cy="85.7" r=".51"/>
<circle cx="33.9" cy="65.4" r=".51"/>
<circle cx="33.9" cy="85.7" r=".51"/>
<circle cx="36.4" cy="65.4" r=".51"/>
<circle cx="33.9" cy="126.4" r=".51"/>
<circle cx="56.7" cy="103.5" r=".51"/>
<circle cx="33.9" cy="103.5" r=".51"/>
<circle cx="36.4" cy="126.4" r=".51"/>
<circle cx="46.6" cy="35" r=".51"/>
<circle cx="46.6" cy="78.1" r=".51"/>
<circle cx="46.6" cy="164.5" r=".51"/>
<circle cx="46.6" cy="116.2" r=".51"/>
<circle cx="56.7" cy="174.6" r=".51"/>
<circle cx="33.9" cy="156.8" r=".51"/>
<circle cx="33.9" cy="174.6" r=".51"/>
<circle cx="36.4" cy="156.8" r=".51"/>
<circle cx="153.2" cy="68" r=".51"/>
</g>
<g fill="none" stroke="#008000" stroke-width=".42">
<path d="M23.7 24.8h78.7M33.9 24.8v15.2h7.6v5.1M74.5 24.8v81.3h-5.1M41.5 52.7v12.7h-7.6v20.3M23.7 85.7h38.1M69.4 83.2h35.6M69.4 88.3h2.6v12.7M79.6 83.2v94h-12.7M82.1 90.8v81.3M94.8 83.2v5.1h-5.1M23.7 103.5h38.1M33.9 103.5v22.9h7.6v2.5"/>
<path d="M69.4 101h35.6M41.5 136.5v20.3h-7.6v17.8M23.7 174.6h35.6M66.9 172.1h38.1"/>
</g>
<g fill="none" stroke="#f0f" stroke-width=".2">
<path d="M144.4 139.1h-5.1l-6.4 6.3v5.1M144.4 136.5h-6.4l-7.6 7.7v6.3M195.1 139.1h-5l-6.4 6.3v5.1M195.1 136.5h-6.3l-7.6 7.7v6.3M129.1 151.8h15.3v5h-15.3zM144.4 141.6h-3.9l-5 5.1v3.8M144.4 144.2h-2.6l-3.8 3.8v2.5M144.4 146.7h-1.3l-2.6 2.5v1.3M144.4 149.2h-1.3v1.3M179.9 151.8h15.2v5h-15.2zM195.1 141.6h-3.8l-5.1 5.1v3.8M195.1 144.2h-2.5l-3.8 3.8v2.5"/>
<path d="M195.1 149.2h-1.2v1.3M195.1 146.7h-1.2l-2.6 2.5v1.3"/>
<circle cx="130.4" cy="155.6" r=".64"/>
<circle cx="132.9" cy="155.6" r=".64"/>
<circle cx="135.5" cy="155.6" r=".64"/>
<circle cx="138" cy="155.6" r=".64"/>
<circle cx="140.5" cy="155.6" r=".64"/>
<circle cx="143.1" cy="155.6" r=".64"/>
<circle cx="181.2" cy="155.6" r=".64"/>
<circle cx="183.7" cy="155.6" r=".64"/>
<circle cx="186.2" cy="155.6" r=".64"/>
<circle cx="188.8" cy="155.6" r=".64"/>
<circle cx="191.3" cy="155.6" r=".64"/>
<circle cx="193.9" cy="155.6" r=".64"/>
</g>
<path d="M178.6 78.6h9.1" fill="none" stroke="#008080" stroke-width=".2"/>
<path d="M127.8 169.5h25.4v11.5h-25.4zM127.8 172.7h25.4M138 169.5v11.5" fill="none" stroke="#800080" stroke-width=".2"/>
<g font-size="3.1" fill="#f0f">
<text x="125.3" y="134.6">6-pin push-in connector X3</text>
<text x="176.1" y="134.6">6-pin push-in connector X4</text>
</g>
<g font-size="2.9" fill="#808080">
<text x="211.4" y="59.2">IC1</text>
<text x="208.4" y="117">TLC5925</text>
</g>
<g font-size="2.5" fill="#808080">
<text x="18.6" y="22.3">X1-1</text>
<text x="261.2" y="22.9">+5V</text>
<text x="18.6" y="29.9">282836-4</text>
<text x="236.4" y="29.6">4K7</text>
<text x="237.7" y="27.4">R1</text>
<text x="257.4" y="29.3">Q1</text>
<text x="18.6" y="32.4">X1-3</text>
<text x="50.4" y="31.7">K_S1</text>
<text x="106.3" y="30.8">X2-5</text>
<text x="97.6" y="41.6">C1</text>
<text x="244.2" y="41.9">K_S1</text>
<text x="25.4" y="44.1">C2</text>
<text x="97.6" y="44.1">10n</text>
<text x="160.9" y="42.6">+5V</text>
<text x="163.1" y="47.3">C3</text>
<text x="235.8" y="44.7">G6K-2F-5DC</text>
<text x="18.9" y="50.5">470n/100V</text>
<text x="32.7" y="49.7">C4</text>
<text x="44" y="50.5">P4</text>
<text x="44" y="48.2">ZD1</text>
<text x="47.1" y="50.5">SMAJ60A</text>
<text x="163.5" y="49.8">1u</text>
<text x="175.5" y="51.5">GND</text>
<text x="247.4" y="51.3">GND</text>
<text x="32.6" y="57.9">R2</text>
<text x="36.9" y="55">22u/</text>
<text x="41.8" y="55">63V</text>
<text x="49.1" y="58.3">ZD2</text>
<text x="97.6" y="60">10n</text>
<text x="97.6" y="57.4">C5</text>
<text x="119.6" y="59.5">4K7</text>
<text x="120.8" y="57.3">R3</text>
<text x="161.5" y="57.2">Q2</text>
<text x="193" y="59.6">+3V3</text>
<text x="32.6" y="60.1">1R</text>
<text x="49.1" y="60.6">P4SMAJ60A</text>
<text x="127.7" y="65.9">Q3</text>
<text x="149.4" y="64.9">100</text>
<text x="149.4" y="62.7">R4</text>
<text x="153.6" y="64.9">K</text>
<text x="167.2" y="64.6">BAS316</text>
<text x="167.8" y="61.8">D2</text>
<text x="185.7" y="65.2">C6</text>
<text x="106.3" y="68.9">X2-6</text>
<text x="162.1" y="70.5">K_PAR</text>
<text x="184.7" y="67.7">10u</text>
<text x="185.6" y="70.5">GND</text>
<text x="18.6" y="75.6">X1-4</text>
<text x="48.5" y="75">K_S1</text>
<text x="162.1" y="72.7">RT424005</text>
<text x="18.6" y="83.2">X1-2</text>
<text x="59.3" y="81.8">K_SER</text>
<text x="136.7" y="82.8">RT4240</text>
<text x="136.7" y="80.7">K_SER</text>
<text x="145.6" y="82.8">05</text>
<text x="116.7" y="87.1">BAS316</text>
<text x="122.7" y="84.8">D3</text>
<text x="147.6" y="89.4">2N70</text>
<text x="153.1" y="86.9">Q4</text>
<text x="153.6" y="89.4">02</text>
<text x="167.8" y="88.4">D4</text>
<text x="87.2" y="91.5">K_SER</text>
<text x="141.2" y="95.4">R6</text>
<text x="167.8" y="90.6">BAS316</text>
<text x="183.1" y="93.1">1K5</text>
<text x="184.3" y="90.9">R5</text>
<text x="18.6" y="101">X3-1</text>
<text x="59.9" y="99.6">K_PAR</text>
<text x="138.5" y="97.6">10</text>
<text x="141.3" y="97.6">0K</text>
<text x="18.6" y="108.6">282836-4</text>
<text x="18.6" y="113.7">X3-3</text>
<text x="47.2" y="112.9">K_S2</text>
<text x="186.9" y="109.2">GND</text>
<text x="106.3" y="122.2">X4-5</text>
<text x="27.3" y="131.7">C8</text>
<text x="95.7" y="131.1">C7</text>
<text x="240.2" y="131.6">R7</text>
<text x="263.1" y="127">+5V</text>
<text x="18.9" y="135.5">470n/100V</text>
<text x="44" y="134.9">P4</text>
<text x="44" y="132.6">ZD3</text>
<text x="47.1" y="134.9">SMAJ60A</text>
<text x="95.1" y="134.9">10n</text>
<text x="238.9" y="133.7">4K7</text>
<text x="259.9" y="133.4">Q5</text>
<text x="26.6" y="143.9">22u/</text>
<text x="31.4" y="143.9">63V</text>
<text x="36.9" y="138.6">C9</text>
<text x="26.9" y="149.3">R8</text>
<text x="49.1" y="147">P4SMAJ60A</text>
<text x="49.1" y="144.7">ZD4</text>
<text x="106.3" y="147.6">X4-3</text>
<text x="238.3" y="148.9">G6K-2F-5DC</text>
<text x="246.8" y="146.1">K_S2</text>
<text x="266.9" y="148.7">BAS316</text>
<text x="266.9" y="146.4">D5</text>
<text x="26.9" y="151.5">1R</text>
<text x="97" y="155.2">10n</text>
<text x="97" y="153.3">C10</text>
<text x="106.3" y="150.1">X4-4</text>
<text x="259.3" y="155">GND</text>
<text x="18.6" y="161.9">X3-4</text>
<text x="49.8" y="159.4">K_S2</text>
<text x="106.3" y="160.3">X4-6</text>
<text x="18.6" y="172.1">X3-2</text>
<text x="59.3" y="170.7">K_PAR</text>
</g>
<g font-size="2.5" fill="#800080">
<text x="18.6" y="19.1">Ch#1 Power/Sense</text>
<text x="256.1" y="36.9">Sense1</text>
<text x="151.9" y="79.9">P</text>
<text x="153.6" y="79.9">arallel</text>
<text x="127.8" y="93.4">Serial</text>
<text x="19.3" y="97.2">Ch#2 Power/Sense</text>
<text x="258" y="141">Sense2</text>
</g>
<g font-size="2.5" fill="#800000">
<text x="18.6" y="187.3">Licensed under the TAPR Open Hardware License (www.tapr.org/OHL)</text>
<text x="18.6" y="189.9">More info at http://www.envox.hr/eez</text>
<text x="18.6" y="192.4">Repository: https://github.com/eez-open</text>
</g>
<g font-size="2.3" fill="#800080">
<text x="129.8" y="172.1">Range</text>
<text x="140.5" y="172.1">ZD1-ZD4</text>
<text x="129.8" y="175.3">0-30V</text>
<text x="129.8" y="177.8">0-40V</text>
<text x="139.3" y="175.3">P4SMAJ36A</text>
<text x="139.3" y="177.8">P4SMAJ48A</text>
<text x="129.8" y="180.3">0-50V</text>
<text x="139.3" y="180.3">P4SMAJ60A</text>
</g>
<g font-size="2.1" fill="#808080">
<text x="52.7" y="34.6">6</text>
<text x="58.9" y="32.1" transform="rotate(-90 58.9 32.1)">7</text>
<text x="58.9" y="39" transform="rotate(-90 58.9 39)">5</text>
<text x="254.5" y="39.7" transform="rotate(-90 254.5 39.7)">1</text>
<text x="254.5" y="46.7" transform="rotate(-90 254.5 46.7)">8</text>
<text x="198.8" y="65.1">24</text>
<text x="227.2" y="65.1">5</text>
<text x="203.8" y="66.2">VDD</text>
<text x="218.8" y="66.2">OUT0</text>
<text x="218.8" y="68.7">OUT1</text>
<text x="218.8" y="71.3">OUT2</text>
<text x="227.2" y="67.6">6</text>
<text x="227.2" y="70.2">7</text>
<text x="50.1" y="77.8">3</text>
<text x="56.4" y="75.2" transform="rotate(-90 56.4 75.2)">4</text>
<text x="200" y="72.7">2</text>
<text x="200" y="75.2">3</text>
<text x="200" y="77.8">4</text>
<text x="203.8" y="73.8">SDI</text>
<text x="203.8" y="76.4">CLK</text>
<text x="218.8" y="73.8">OUT3</text>
<text x="218.8" y="76.4">OUT4</text>
<text x="227.2" y="72.7">8</text>
<text x="227.2" y="75.2">9</text>
<text x="227.2" y="77.8">10</text>
<text x="56.4" y="82.2" transform="rotate(-90 56.4 82.2)">2</text>
<text x="198.8" y="80.3">21</text>
<text x="198.8" y="82.9">23</text>
<text x="203.8" y="78.9">LE</text>
<text x="203.8" y="81.4">OE</text>
<text x="203.8" y="84">R-EXT</text>
<text x="218.8" y="78.9">OUT5</text>
<text x="218.8" y="81.4">OUT6</text>
<text x="218.8" y="84">OUT7</text>
<text x="227.2" y="80.3">11</text>
<text x="227.2" y="82.9">12</text>
<text x="200" y="87.9">1</text>
<text x="203.8" y="89.1">GND</text>
<text x="218.8" y="86.5">OUT8</text>
<text x="218.8" y="89.1">OUT9</text>
<text x="227.2" y="85.4">13</text>
<text x="227.2" y="87.9">14</text>
<text x="217.6" y="91.6">OUT10</text>
<text x="217.6" y="94.1">OUT11</text>
<text x="227.2" y="90.5">15</text>
<text x="227.2" y="93">16</text>
<text x="227.2" y="95.6">17</text>
<text x="217.6" y="96.7">OUT12</text>
<text x="217.6" y="99.2">OUT13</text>
<text x="217.6" y="101.8">OUT14</text>
<text x="227.2" y="98.1">18</text>
<text x="227.2" y="100.6">19</text>
<text x="217.6" y="104.3">OUT15</text>
<text x="227.2" y="103.2">20</text>
<text x="56.4" y="113.3" transform="rotate(-90 56.4 113.3)">2</text>
<text x="219.9" y="109.4">SDO</text>
<text x="227.2" y="108.3">22</text>
<text x="50.1" y="115.9">3</text>
<text x="56.4" y="120.3" transform="rotate(-90 56.4 120.3)">4</text>
<text x="257" y="143.8" transform="rotate(-90 257 143.8)">1</text>
<text x="257" y="150.8" transform="rotate(-90 257 150.8)">8</text>
<text x="56.4" y="161.6" transform="rotate(-90 56.4 161.6)">5</text>
<text x="50.1" y="164.1">6</text>
<text x="56.4" y="168.6" transform="rotate(-90 56.4 168.6)">7</text>
</g>
<g font-size="2" fill="#808080">
<text x="257.4" y="31.2">IRLML2246TRPBF</text>
<text x="161.5" y="59.7">IRLM</text>
<text x="166.3" y="59.7">L2246TRPBF</text>
<text x="255.3" y="57.2">HSMF-C155</text>
<text x="255.3" y="55">LED_01_POS-RED</text>
<text x="238.3" y="64.6">LED_01_POS-GREEN</text>
<text x="114" y="68.1">IRLML2246TRPBF</text>
<text x="247.6" y="67.5">HSMF-C155</text>
<text x="255.3" y="75">HSMY-C170</text>
<text x="255.3" y="72.8">LED_S1</text>
<text x="262.9" y="83.2">HSMF-C15</text>
<text x="262.9" y="79.8">LED_01_N</text>
<text x="272.8" y="79.8">EG-RED</text>
<text x="273" y="83.2">5</text>
<text x="255.3" y="89.9">LED_01_NEG</text>
<text x="268.1" y="89.9">-GRE</text>
<text x="273.1" y="89.9">EN</text>
<text x="255.3" y="93.4">HSMF-C155</text>
<text x="262.9" y="100.4">HSMG-C170</text>
<text x="262.9" y="97.6">LED_O2-</text>
<text x="255.3" y="108">HSMY-C170</text>
<text x="255.3" y="105.8">LED_S2</text>
<text x="250.5" y="113.5">LED_O2+</text>
<text x="247.9" y="115.7">HSMG-C170</text>
<text x="255.3" y="123.2">HSMR-C170</text>
<text x="259.9" y="135.3">IRLML2246TRPBF</text>
</g>
<g font-size="2" fill="#800080">
<text x="47.9" y="55.9">See Table 1</text>
<text x="47.9" y="139.7">See Table 1</text>
<text x="127.8" y="168.3">Table 1</text>
<text x="122.8" y="191.1">Solder all LEDs to the PCB opposite side</text>
</g>
<text font-size="2" fill="#00f" x="205.3" y="112.4">Require SPI_MODE0</text>
<g font-size="2" fill="#f0f">
<text x="145" y="137.2">1 Remote sense- (Input)</text>
<text x="195.8" y="137.2">1 Remote sense- (Input)</text>
<text x="145" y="142.3">3 Digital ground</text>
<text x="145" y="139.7">2 Remote sense+ (Input)</text>
<text x="195.8" y="142.3">3 Earth</text>
<text x="195.8" y="139.7">2 Remote sense+ (Input)</text>
<text x="145" y="149.9">6 Battery NTC (Input)</text>
<text x="145" y="147.3">5 Channel ground</text>
<text x="145" y="144.8">4 Digital trigger (Input)</text>
<text x="195.8" y="149.9">6 Battery NTC (Input)</text>
<text x="195.8" y="147.3">5 Channel ground</text>
<text x="195.8" y="144.8">4 Earth</text>
</g>
<g font-size="1.8" fill="#808080">
<text x="105" y="23.5">J1</text>
<text x="94.5" y="27.3">BS-244DSM-R</text>
<text x="263.7" y="41.8">D1</text>
<text x="263.7" y="43.4">BAS316</text>
<text x="106.9" y="81.9">J2</text>
<text x="97.1" y="85.8">BS-244DSM-B</text>
<text x="106.9" y="99.7">J3</text>
<text x="97" y="103.5">BS-244DSM-R</text>
<text x="106.9" y="140.3">J4</text>
<text x="96.9" y="144.2">BS-244DSM-G</text>
<text x="107.5" y="170.2">J5</text>
<text x="96.5" y="175.3">BS-244DSM-B</text>
</g>
<g font-size="1.8" fill="#008080">
<text x="96.3" y="29.3">SENSE1+</text>
<text x="98.6" y="24.2">OUT1+</text>
<text x="98.3" y="47">EARTH</text>
<text x="156.4" y="52.1">+5V</text>
<text x="192" y="64.8">+3V3</text>
<text x="96.7" y="67.3">SENSE1-</text>
<text x="178.6" y="77.5">3V3BP_SELECT</text>
<text x="178.6" y="72.4">3V3MOSI</text>
<text x="178.6" y="75">3V3SCLK</text>
<text x="99" y="82.6">OUT1-</text>
<text x="178.6" y="80">3V3BP_OE</text>
<text x="27.5" y="88.3">PWR_IN1-</text>
<text x="98.6" y="100.4">OUT2+</text>
<text x="118.3" y="100.4">GND</text>
<text x="26.9" y="102.3">PWR_IN2+</text>
<text x="91.2" y="120.7">SEN</text>
<text x="94.9" y="120.7">SE2+</text>
<text x="99" y="140.3">EARTH</text>
<text x="91.7" y="158.8">SEN</text>
<text x="95.3" y="158.8">SE2-</text>
<text x="99" y="171.5">OUT2-</text>
<text x="26.9" y="177.2">PWR_IN2-</text>
</g>
<g font-size="1.8" fill="#800000">
<text x="38.3" y="49.8" transform="rotate(-90 38.3 49.8)">+</text>
<text x="35.8" y="138.7" transform="rotate(-90 35.8 138.7)">+</text>
</g>
<g font-size="1.8" fill="#800080">
<text x="247.2" y="57.2">Out1-</text>
<text x="245.3" y="72.4">Sense1</text>
<text x="253.7" y="80">Out1+</text>
<text x="254.8" y="97.8">Out2-</text>
<text x="245.6" y="105.4">Sense2</text>
<text x="263.1" y="113.1">Out2+</text>
<text x="247.7" y="120.7">Stand-by LED_PWR</text>
</g>
</svg>
